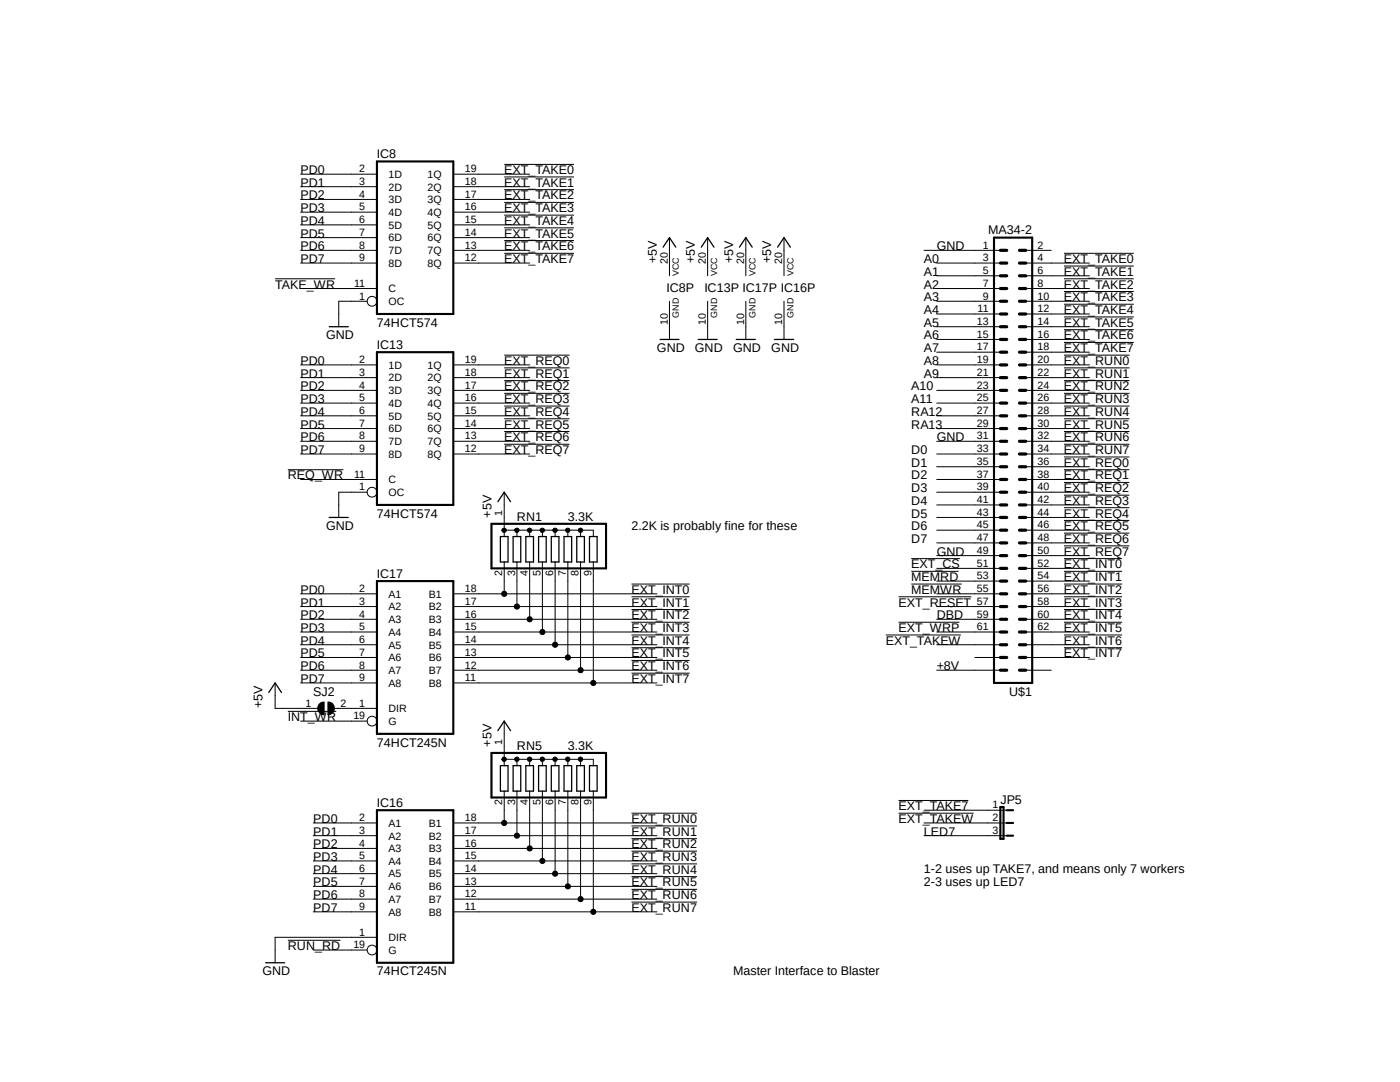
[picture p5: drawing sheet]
<svg xmlns="http://www.w3.org/2000/svg" width="279mm" height="216mm" viewBox="0 0 279 216" stroke-linecap="round" stroke-linejoin="round" font-family="sans-serif">
<path d="M49.8 29l188.2 166.3M238 29l-188.2 166.3" fill="none" stroke="#fff" stroke-width=".2"/>
<g fill="none" stroke="#000" stroke-width=".2">
<path d="M60 34.8h15.2M60 37.3h15.2M60 39.8h15.2M90.5 34.8h15.2M90.5 37.3h15.2M90.5 39.8h15.2M100.6 32.8h14M100.6 35.3h14M100.6 37.8h14M54.9 55.6h12M60 50h15.2M60 52.5h15.2"/>
<path d="M60 57.6h15.2M60 42.3h15.2M60 44.9h15.2M60 47.4h15.2M90.5 50h15.2M90.5 52.5h15.2M90.5 42.3h15.2M90.5 44.9h15.2M90.5 47.4h15.2M100.6 50.5h14M100.6 40.4h14M100.6 42.9h14"/>
<path d="M100.6 45.5h14M100.6 48h14M133.6 47.4v7.6M141.2 47.4v7.6M148.8 47.4v7.6M156.5 47.4v7.6M184.4 50h15.2M186.9 52.5h12.7M186.9 55h12.7M186.9 57.6h12.7M204.7 50h5.1M204.7 52.5h12.7"/>
<path d="M204.7 55h12.7M204.7 57.6h12.7M212.3 50.5h14M212.3 53.1h14M212.3 55.6h14M212.3 58.2h14M60 72.8h15.2M60 75.4h15.2M60 77.9h15.2M73.2 60.1h-5.6v5.1M90.5 72.8h15.2M90.5 75.4h15.2"/>
<path d="M90.5 77.9h15.2M100.6 70.9h13.1M100.6 73.4h13.1M100.6 75.9h13.1M100.6 78.5h13.1M133.6 60.1v7.6M141.2 60.1v7.6M148.8 60.1v7.6M156.5 60.1v7.6M186.9 60.1h12.7M186.9 62.7h12.7M186.9 65.2h12.7"/>
<path d="M186.9 67.7h12.7M186.9 70.3h12.7M186.9 72.8h12.7M186.9 75.4h12.7M186.9 77.9h12.7M204.7 60.1h12.7M204.7 62.7h12.7M204.7 65.2h12.7M204.7 67.7h12.7M204.7 70.3h12.7M204.7 72.8h12.7M204.7 75.4h12.7"/>
<path d="M204.7 77.9h12.7M212.3 60.7h14M212.3 63.2h14M212.3 65.8h14M212.3 68.3h14M212.3 70.9h13.1M212.3 73.4h13.1M212.3 75.9h13.1M212.3 78.5h13.1M57.4 93.7h11.1M60 80.4h15.2M60 83h15.2"/>
<path d="M60 85.5h15.2M60 88.1h15.2M60 90.6h15.2M60 95.7h15.2M73.2 98.2h-5.6v5.1M90.5 80.4h15.2M90.5 83h15.2M90.5 85.5h15.2M90.5 88.1h15.2M90.5 90.6h15.2M100.6 81h13.1M100.6 83.6h13.1"/>
<path d="M100.6 86.1h13.1M100.6 88.6h13.1M100.6 98.2v8.9M186.9 80.4h12.7M186.9 83h12.7M186.9 85.5h12.7M186.9 88.1h12.7M186.9 90.6h12.7M186.9 93.1h12.7M186.9 95.7h12.7M186.9 98.2h12.7M204.7 80.4h12.7"/>
<path d="M204.7 83h12.7M204.7 85.5h12.7M204.7 88.1h12.7M204.7 90.6h12.7M204.7 93.1h12.7M204.7 95.7h12.7M204.7 98.2h12.7M212.3 81h13.1M212.3 83.6h13.1M212.3 86.1h13.1M212.3 88.6h13.1M212.3 91.2h13.1"/>
<path d="M212.3 93.7h13.1M212.3 96.3h13.1M212.3 98.8h13.1M60 118.5h15.2M90.5 118.5h40.6M100.3 105.5l.3-.1 .3 .1 .2 .3-.2 .3-.3 .2-.3-.2-.1-.3h.5h-.5zM100.6 105.8h17.8v1.3M100.6 112.1v6.4M102.8 105.5l.4-.1 .3 .1 .1 .3-.1 .3-.3 .2-.4-.2-.1-.3h.5h-.5zM103.2 105.8v1.3M103.2 112.1v8.9M105.4 105.5l.3-.1 .3 .1 .2 .3-.2 .3-.3 .2-.3-.2-.2-.3h.5h-.5z"/>
<path d="M105.7 105.8v1.3M105.7 112.1v11.5M107.9 105.5l.3-.1 .3 .1 .2 .3-.2 .3-.3 .2-.3-.2-.1-.3h.5h-.5zM108.2 105.8v1.3M108.2 112.1v14M110.4 105.5l.4-.1 .3 .1 .2 .3-.2 .3-.3 .2-.4-.2-.1-.3h.5h-.5zM110.8 105.8v1.3M110.8 112.1v16.6M113 105.5l.3-.1 .3 .1 .1 .3-.1 .3-.3 .2-.3-.2-.1-.3h.5h-.5zM113.3 105.8v1.3M113.3 112.1v19.1M115.5 105.5l.4-.1 .3 .1 .1 .3-.1 .3-.3 .2-.4-.2-.1-.3h.5h-.5z"/>
<path d="M115.9 105.8v1.3M115.9 112.1v21.6M118.4 112.1v24.2M126 116.5h11.6M126 119.1h11.6M179.3 119.1h14.5M181.9 111.5h9.7M181.9 116.5h10M181.9 114h9.4M186.9 100.8h12.7M186.9 103.3h12.7M186.9 105.8h12.7"/>
<path d="M186.9 108.3h12.7M186.9 110.9h12.7M186.9 113.4h12.7M186.9 116h12.7M186.9 118.5h12.7M204.7 100.8h12.7M204.7 103.3h12.7M204.7 105.8h12.7M204.7 108.3h12.7M204.7 110.9h12.7M204.7 113.4h12.7M204.7 116h12.7"/>
<path d="M204.7 118.5h12.7M212.3 101.3h13.1M212.3 103.8h13.1M212.3 106.4h13.1M212.3 108.9h13.1M212.3 111.5h11.6M212.3 116.5h11.6M212.3 114h11.6M212.3 119.1h11.6M54.9 136.3v5.1h8.5M60 121h15.2M60 123.6h15.2"/>
<path d="M60 126.1h15.2M60 128.7h15.2M60 131.2h15.2M60 133.7h15.2M60 136.3h15.2M90.5 121h40.6M90.5 123.6h40.6M90.5 126.1h40.6M90.5 128.7h40.6M90.5 131.2h40.6M90.5 133.7h40.6M90.5 136.3h40.6"/>
<path d="M126 121.6h11.6M126 124.2h11.6M126 126.7h11.6M126 129.2h11.6M126 131.8h11.6M126 134.3h11.6M176.8 126.7h15M179.3 124.2h12.2M186.9 121h12.7M186.9 123.6h12.7M186.9 126.1h12.7M186.9 128.7h12.7"/>
<path d="M186.9 133.7h12.7M194.6 131.2h5M204.7 121h12.7M204.7 123.6h12.7M204.7 126.1h12.7M204.7 128.7h12.7M204.7 131.2h12.7M204.7 133.7h5.1M212.3 121.6h11.6M212.3 124.2h11.6M212.3 126.7h11.6M212.3 129.2h11.6"/>
<path d="M57.4 141.9h9.7M60 143.9h13.2M63.8 140.4l.9-.3v2.5a1.27 1.27 0 0 1-1.2-.8 1.27 1.27 0 0 1 .3-1.4zM65.4 140.1a1.27 1.27 0 0 1 1.3 1.3 1.27 1.27 0 0 1-1.3 1.2zM66.7 141.4h8.5M100.3 151.2l.3-.2 .3 .2 .2 .3-.2 .3-.3 .2-.3-.2-.1-.3h.5h-.5zM100.6 143.9v8.9M100.6 157.9v6.3M100.6 151.5h17.8v1.3M102.8 151.2l.4-.2 .3 .2 .1 .3-.1 .3-.3 .2-.4-.2-.1-.3h.5h-.5zM103.2 151.5v1.3M103.2 157.9v8.9"/>
<path d="M105.4 151.2l.3-.2 .3 .2 .2 .3-.2 .3-.3 .2-.3-.2-.2-.3h.5h-.5zM105.7 151.5v1.3M105.7 157.9v11.4M107.9 151.2l.3-.2 .3 .2 .2 .3-.2 .3-.3 .2-.3-.2-.1-.3h.5h-.5zM108.2 151.5v1.3M108.2 157.9v13.9M110.4 151.2l.4-.2 .3 .2 .2 .3-.2 .3-.3 .2-.4-.2-.1-.3h.5h-.5zM110.8 151.5v1.3M110.8 157.9v16.4M113 151.2l.3-.2 .3 .2 .1 .3-.1 .3-.3 .2-.3-.2-.1-.3h.5h-.5zM113.3 151.5v1.3M113.3 157.9v19"/>
<path d="M115.5 151.2l.4-.2 .3 .2 .1 .3-.1 .3-.3 .2-.4-.2-.1-.3h.5h-.5zM115.9 151.5v1.3M115.9 157.9v21.5M118.4 157.9v24M179.3 159.7h14M62.5 164.2h12.7M62.5 166.8h12.7M62.5 169.3h12.7M62.5 171.8h12.7M62.5 174.3h12.7M62.5 176.9h12.7M62.5 179.4h12.7"/>
<path d="M90.5 164.2h40.6M90.5 166.8h40.6M90.5 169.3h40.6M90.5 171.8h40.6M90.5 174.3h40.6M90.5 176.9h40.6M90.5 179.4h40.6M126 162.3h13.1M126 164.8h13.1M126 167.3h13.1M126 169.8h13.1M126 172.4h13.1"/>
<path d="M126 174.9h13.1M126 177.5h13.1M179.3 162.3h15M184.4 164.2h16.5M184.4 166.8h16.5M184.4 161.7h16.5M57.4 187.6h10.5M62.5 181.9h12.7M62.5 189.6h10.7M75.2 187h-20.3v5.1M90.5 181.9h40.6M126 180h13.1"/>
<circle cx="74.2" cy="60.1" r=".98"/>
<circle cx="74.2" cy="98.2" r=".98"/>
<circle cx="100.6" cy="118.5" r=".51"/>
<circle cx="103.2" cy="121" r=".51"/>
<circle cx="105.7" cy="123.6" r=".51"/>
<circle cx="108.2" cy="126.1" r=".51"/>
<circle cx="110.8" cy="128.7" r=".51"/>
<circle cx="113.3" cy="131.2" r=".51"/>
<circle cx="115.9" cy="133.7" r=".51"/>
<circle cx="118.4" cy="136.3" r=".51"/>
<circle cx="74.2" cy="143.9" r=".98"/>
<circle cx="100.6" cy="164.2" r=".51"/>
<circle cx="103.2" cy="166.8" r=".51"/>
<circle cx="105.7" cy="169.3" r=".51"/>
<circle cx="108.2" cy="171.8" r=".51"/>
<circle cx="110.8" cy="174.3" r=".51"/>
<circle cx="113.3" cy="176.9" r=".51"/>
<circle cx="115.9" cy="179.4" r=".51"/>
<circle cx="74.2" cy="189.6" r=".98"/>
<circle cx="118.4" cy="181.9" r=".51"/>
</g>
<path d="M75.2 32.2h15.3v30.5h-15.3zM198.4 47.4h7.6v88.9h-7.6zM75.2 70.3h15.3v30.5h-15.3zM75.2 116h15.3v30.4h-15.3zM98.1 104.5h22.8v8.9h-22.8zM98.1 150.2h22.8v8.9h-22.8zM75.2 161.7h15.3v30.4h-15.3zM199.6 161h.7v6.4h-.7zM200.9 161.7h1.3M200.9 166.8h1.3M200.9 164.2h1.3" fill="none" stroke="#000" stroke-width=".42"/>
<g fill="none" stroke="#000" stroke-width=".63">
<path d="M199.6 55h1.3M199.6 52.5h1.3M199.6 50h1.3M199.6 57.6h1.3M203.5 55h1.2M203.5 52.5h1.2M203.5 50h1.2M203.5 57.6h1.2M199.6 60.1h1.3M199.6 67.7h1.3M199.6 65.2h1.3M199.6 62.7h1.3"/>
<path d="M199.6 72.8h1.3M199.6 70.3h1.3M199.6 77.9h1.3M199.6 75.4h1.3M203.5 60.1h1.2M203.5 67.7h1.2M203.5 65.2h1.2M203.5 62.7h1.2M203.5 72.8h1.2M203.5 70.3h1.2M203.5 77.9h1.2M203.5 75.4h1.2"/>
<path d="M199.6 80.4h1.3M199.6 85.5h1.3M199.6 83h1.3M199.6 90.6h1.3M199.6 88.1h1.3M199.6 93.1h1.3M199.6 95.7h1.3M199.6 98.2h1.3M203.5 80.4h1.2M203.5 85.5h1.2M203.5 83h1.2M203.5 90.6h1.2"/>
<path d="M203.5 88.1h1.2M203.5 93.1h1.2M203.5 95.7h1.2M203.5 98.2h1.2M199.6 100.8h1.3M199.6 108.3h1.3M199.6 105.8h1.3M199.6 103.3h1.3M199.6 113.4h1.3M199.6 110.9h1.3M199.6 118.5h1.3M199.6 116h1.3"/>
<path d="M203.5 100.8h1.2M203.5 108.3h1.2M203.5 105.8h1.2M203.5 103.3h1.2M203.5 113.4h1.2M203.5 110.9h1.2M203.5 118.5h1.2M203.5 116h1.2M199.6 121h1.3M199.6 123.6h1.3M199.6 126.1h1.3M199.6 128.7h1.3"/>
<path d="M199.6 131.2h1.3M199.6 133.7h1.3M203.5 121h1.2M203.5 123.6h1.2M203.5 126.1h1.2M203.5 128.7h1.2M203.5 131.2h1.2M203.5 133.7h1.2"/>
</g>
<g fill="none" stroke="#000" stroke-width=".25">
<path d="M132.3 49.3l1.3-1.9 1.3 1.9M140 49.3l1.2-1.9 1.3 1.9M147.6 49.3l1.2-1.9 1.3 1.9M155.2 49.3l1.3-1.9 1.2 1.9M65.7 65.2h3.8M131.7 67.7h3.8M139.3 67.7h3.8M146.9 67.7h3.8M154.6 67.7h3.8M65.7 103.3h3.8M99.4 100.1l1.2-1.9 1.3 1.9M99.9 107.1h1.5v5h-1.5z"/>
<path d="M102.4 107.1h1.5v5h-1.5zM104.9 107.1h1.6v5h-1.6zM107.5 107.1h1.5v5h-1.5zM110 107.1h1.5v5h-1.5zM112.6 107.1h1.5v5h-1.5zM115.1 107.1h1.5v5h-1.5zM117.6 107.1h1.6v5h-1.6zM53.6 138.2l1.3-1.9 1.3 1.9M99.4 145.8l1.2-1.9 1.3 1.9M99.9 152.8h1.5v5.1h-1.5zM102.4 152.8h1.5v5.1h-1.5zM104.9 152.8h1.6v5.1h-1.6z"/>
<path d="M107.5 152.8h1.5v5.1h-1.5zM110 152.8h1.5v5.1h-1.5zM112.6 152.8h1.5v5.1h-1.5zM115.1 152.8h1.5v5.1h-1.5zM117.6 152.8h1.6v5.1h-1.6zM53 192.1h3.8"/>
</g>
<g fill="#000">
<path d="M100.3 105.5l.3-.1 .3 .1 .2 .3-.2 .3-.3 .2-.3-.2-.1-.3h.5h-.5z" fill-rule="evenodd"/>
<path d="M102.8 105.5l.4-.1 .3 .1 .1 .3-.1 .3-.3 .2-.4-.2-.1-.3h.5h-.5z" fill-rule="evenodd"/>
<path d="M105.4 105.5l.3-.1 .3 .1 .2 .3-.2 .3-.3 .2-.3-.2-.2-.3h.5h-.5z" fill-rule="evenodd"/>
<path d="M107.9 105.5l.3-.1 .3 .1 .2 .3-.2 .3-.3 .2-.3-.2-.1-.3h.5h-.5z" fill-rule="evenodd"/>
<path d="M110.4 105.5l.4-.1 .3 .1 .2 .3-.2 .3-.3 .2-.4-.2-.1-.3h.5h-.5z" fill-rule="evenodd"/>
<path d="M113 105.5l.3-.1 .3 .1 .1 .3-.1 .3-.3 .2-.3-.2-.1-.3h.5h-.5z" fill-rule="evenodd"/>
<path d="M115.5 105.5l.4-.1 .3 .1 .1 .3-.1 .3-.3 .2-.4-.2-.1-.3h.5h-.5z" fill-rule="evenodd"/>
<path d="M63.8 140.4l.9-.3v2.5a1.27 1.27 0 0 1-1.2-.8 1.27 1.27 0 0 1 .3-1.4z" fill-rule="evenodd"/>
<path d="M65.4 140.1a1.27 1.27 0 0 1 1.3 1.3 1.27 1.27 0 0 1-1.3 1.2z" fill-rule="evenodd"/>
<path d="M100.3 151.2l.3-.2 .3 .2 .2 .3-.2 .3-.3 .2-.3-.2-.1-.3h.5h-.5z" fill-rule="evenodd"/>
<path d="M102.8 151.2l.4-.2 .3 .2 .1 .3-.1 .3-.3 .2-.4-.2-.1-.3h.5h-.5z" fill-rule="evenodd"/>
<path d="M105.4 151.2l.3-.2 .3 .2 .2 .3-.2 .3-.3 .2-.3-.2-.2-.3h.5h-.5z" fill-rule="evenodd"/>
<path d="M107.9 151.2l.3-.2 .3 .2 .2 .3-.2 .3-.3 .2-.3-.2-.1-.3h.5h-.5z" fill-rule="evenodd"/>
<path d="M110.4 151.2l.4-.2 .3 .2 .2 .3-.2 .3-.3 .2-.4-.2-.1-.3h.5h-.5z" fill-rule="evenodd"/>
<path d="M113 151.2l.3-.2 .3 .2 .1 .3-.1 .3-.3 .2-.3-.2-.1-.3h.5h-.5z" fill-rule="evenodd"/>
<path d="M115.5 151.2l.4-.2 .3 .2 .1 .3-.1 .3-.3 .2-.4-.2-.1-.3h.5h-.5z" fill-rule="evenodd"/>
<circle cx="100.6" cy="118.5" r=".51"/>
<circle cx="103.2" cy="121" r=".51"/>
<circle cx="105.7" cy="123.6" r=".51"/>
<circle cx="108.2" cy="126.1" r=".51"/>
<circle cx="110.8" cy="128.7" r=".51"/>
<circle cx="113.3" cy="131.2" r=".51"/>
<circle cx="115.9" cy="133.7" r=".51"/>
<circle cx="118.4" cy="136.3" r=".51"/>
<circle cx="100.6" cy="164.2" r=".51"/>
<circle cx="103.2" cy="166.8" r=".51"/>
<circle cx="105.7" cy="169.3" r=".51"/>
<circle cx="108.2" cy="171.8" r=".51"/>
<circle cx="110.8" cy="174.3" r=".51"/>
<circle cx="113.3" cy="176.9" r=".51"/>
<circle cx="115.9" cy="179.4" r=".51"/>
<circle cx="118.4" cy="181.9" r=".51"/>
</g>
<g font-size="2.5">
<text x="60" y="34.8">PD0</text>
<text x="75.2" y="31.6">IC8</text>
<text x="100.6" y="34.8">EXT_TAKE0</text>
<text x="60" y="37.3">PD1</text>
<text x="60" y="39.8">PD2</text>
<text x="100.6" y="37.3">EXT_TAKE1</text>
<text x="100.6" y="39.8">EXT_TAKE2</text>
<text x="60" y="42.3">PD3</text>
<text x="60" y="44.9">PD4</text>
<text x="60" y="47.4">PD5</text>
<text x="100.6" y="42.3">EXT_TAKE3</text>
<text x="100.6" y="44.9">EXT_TAKE4</text>
<text x="100.6" y="47.4">EXT_TAKE5</text>
<text x="197.2" y="46.7">MA34-2</text>
<text x="60" y="50">PD6</text>
<text x="60" y="52.5">PD7</text>
<text x="100.6" y="50">EXT_TAKE6</text>
<text x="100.6" y="52.5">EXT_TAKE7</text>
<text x="131.1" y="52.5" transform="rotate(-90 131.1 52.5)">+5V</text>
<text x="138.7" y="52.5" transform="rotate(-90 138.7 52.5)">+5V</text>
<text x="146.3" y="52.5" transform="rotate(-90 146.3 52.5)">+5V</text>
<text x="153.9" y="52.5" transform="rotate(-90 153.9 52.5)">+5V</text>
<text x="184.4" y="52.5">A0</text>
<text x="186.9" y="50">GND</text>
<text x="212.3" y="52.5">EXT_TAKE0</text>
<text x="54.9" y="57.6">TAKE_WR</text>
<text x="133" y="58.2">IC8P</text>
<text x="140.6" y="58.2">IC13P IC17P IC16P</text>
<text x="184.4" y="55">A1</text>
<text x="184.4" y="57.6">A2</text>
<text x="212.3" y="55">EXT_TAKE1</text>
<text x="212.3" y="57.6">EXT_TAKE2</text>
<text x="75.2" y="65.2">74HCT574</text>
<text x="184.4" y="60.1">A3</text>
<text x="184.4" y="62.7">A4</text>
<text x="184.4" y="65.2">A5</text>
<text x="212.3" y="60.1">EXT_TAKE3</text>
<text x="212.3" y="62.7">EXT_TAKE4</text>
<text x="212.3" y="65.2">EXT_TAKE5</text>
<text x="65.1" y="67.7">GND</text>
<text x="75.2" y="69.6">IC13</text>
<text x="131.1" y="70.3">GND</text>
<text x="138.7" y="70.3">GND</text>
<text x="146.3" y="70.3">GND</text>
<text x="153.9" y="70.3">GND</text>
<text x="184.4" y="67.7">A6</text>
<text x="184.4" y="70.3">A7</text>
<text x="212.3" y="67.7">EXT_TAKE6</text>
<text x="212.3" y="70.3">EXT_TAKE7</text>
<text x="60" y="72.8">PD0</text>
<text x="60" y="75.4">PD1</text>
<text x="60" y="77.9">PD2</text>
<text x="100.6" y="72.8">EXT_REQ0</text>
<text x="100.6" y="75.4">EXT_REQ1</text>
<text x="100.6" y="77.9">EXT_REQ2</text>
<text x="181.9" y="77.9">A10</text>
<text x="184.4" y="72.8">A8</text>
<text x="184.4" y="75.4">A9</text>
<text x="212.3" y="72.8">EXT_RUN0</text>
<text x="212.3" y="75.4">EXT_RUN1</text>
<text x="212.3" y="77.9">EXT_RUN2</text>
<text x="60" y="80.4">PD3</text>
<text x="60" y="83">PD4</text>
<text x="100.6" y="80.4">EXT_REQ3</text>
<text x="100.6" y="83">EXT_REQ4</text>
<text x="181.9" y="80.4">A11</text>
<text x="181.9" y="83">RA12</text>
<text x="212.3" y="80.4">EXT_RUN3</text>
<text x="212.3" y="83">EXT_RUN4</text>
<text x="60" y="85.5">PD5</text>
<text x="60" y="88.1">PD6</text>
<text x="100.6" y="85.5">EXT_REQ5</text>
<text x="100.6" y="88.1">EXT_REQ6</text>
<text x="181.9" y="85.5">RA13</text>
<text x="186.9" y="88.1">GND</text>
<text x="212.3" y="85.5">EXT_RUN5</text>
<text x="212.3" y="88.1">EXT_RUN6</text>
<text x="57.4" y="95.7">REQ_WR</text>
<text x="60" y="90.6">PD7</text>
<text x="100.6" y="90.6">EXT_REQ7</text>
<text x="181.9" y="90.6">D0</text>
<text x="181.9" y="93.1">D1</text>
<text x="181.9" y="95.7">D2</text>
<text x="212.3" y="90.6">EXT_RUN7</text>
<text x="212.3" y="93.1">EXT_REQ0</text>
<text x="212.3" y="95.7">EXT_REQ1</text>
<text x="181.9" y="98.2">D3</text>
<text x="181.9" y="100.8">D4</text>
<text x="212.3" y="98.2">EXT_REQ2</text>
<text x="212.3" y="100.8">EXT_REQ3</text>
<text x="65.1" y="105.8">GND</text>
<text x="75.2" y="103.3">74HCT574</text>
<text x="98.1" y="103.3" transform="rotate(-90 98.1 103.3)">+5V</text>
<text x="103.2" y="103.9">RN1</text>
<text x="113.3" y="103.9">3.3K</text>
<text x="126" y="105.8">2.2K is probably fine for these</text>
<text x="181.9" y="103.3">D5</text>
<text x="181.9" y="105.8">D6</text>
<text x="212.3" y="103.3">EXT_REQ4</text>
<text x="212.3" y="105.8">EXT_REQ5</text>
<text x="181.9" y="108.3">D7</text>
<text x="181.9" y="113.4">EXT_CS</text>
<text x="186.9" y="110.9">GND</text>
<text x="212.3" y="108.3">EXT_REQ6</text>
<text x="212.3" y="110.9">EXT_REQ7</text>
<text x="212.3" y="113.4">EXT_INT0</text>
<text x="60" y="118.5">PD0</text>
<text x="75.2" y="115.3">IC17</text>
<text x="126" y="118.5">EXT_INT0</text>
<text x="181.9" y="118.5">MEMWR</text>
<text x="181.9" y="116">MEMRD</text>
<text x="212.3" y="116">EXT_INT1</text>
<text x="212.3" y="118.5">EXT_INT2</text>
<text x="60" y="121">PD1</text>
<text x="60" y="123.6">PD2</text>
<text x="126" y="121">EXT_INT1</text>
<text x="126" y="123.6">EXT_INT2</text>
<text x="179.3" y="121">EXT_RESET</text>
<text x="186.9" y="123.6">DBD</text>
<text x="212.3" y="121">EXT_INT3</text>
<text x="212.3" y="123.6">EXT_INT4</text>
<text x="60" y="126.1">PD3</text>
<text x="60" y="128.7">PD4</text>
<text x="60" y="131.2">PD5</text>
<text x="126" y="126.1">EXT_INT3</text>
<text x="126" y="128.7">EXT_INT4</text>
<text x="126" y="131.2">EXT_INT5</text>
<text x="176.8" y="128.7">EXT_TAKEW</text>
<text x="179.3" y="126.1">EXT_WRP</text>
<text x="212.3" y="126.1">EXT_INT5</text>
<text x="212.3" y="128.7">EXT_INT6</text>
<text x="212.3" y="131.2">EXT_INT7</text>
<text x="60" y="133.7">PD6</text>
<text x="60" y="136.3">PD7</text>
<text x="126" y="133.7">EXT_INT6</text>
<text x="126" y="136.3">EXT_INT7</text>
<text x="186.9" y="133.7">+8V</text>
<text x="52.4" y="141.4" transform="rotate(-90 52.4 141.4)">+5V</text>
<text x="57.4" y="143.9">INT_WR</text>
<text x="62.5" y="138.8">SJ2</text>
<text x="201.4" y="138.8">U$1</text>
<text x="75.2" y="149">74HCT245N</text>
<text x="98.1" y="149" transform="rotate(-90 98.1 149)">+5V</text>
<text x="103.2" y="149.6">RN5</text>
<text x="113.3" y="149.6">3.3K</text>
<text x="75.2" y="161">IC16</text>
<text x="179.3" y="161.7">EXT_TAKE7</text>
<text x="199.6" y="160.4">JP5</text>
<text x="62.5" y="164.2">PD0</text>
<text x="62.5" y="166.8">PD1</text>
<text x="126" y="164.2">EXT_RUN0</text>
<text x="126" y="166.8">EXT_RUN1</text>
<text x="179.3" y="164.2">EXT_TAKEW</text>
<text x="184.4" y="166.8">LED7</text>
<text x="62.5" y="169.3">PD2</text>
<text x="62.5" y="171.8">PD3</text>
<text x="126" y="169.3">EXT_RUN2</text>
<text x="126" y="171.8">EXT_RUN3</text>
<text x="62.5" y="174.3">PD4</text>
<text x="62.5" y="176.9">PD5</text>
<text x="62.5" y="179.4">PD6</text>
<text x="126" y="174.3">EXT_RUN4</text>
<text x="126" y="176.9">EXT_RUN5</text>
<text x="126" y="179.4">EXT_RUN6</text>
<text x="184.4" y="174.2">1-2 uses up TAKE7, and means only 7 workers</text>
<text x="184.4" y="176.9">2-3 uses up LED7</text>
<text x="62.5" y="181.9">PD7</text>
<text x="126" y="181.9">EXT_RUN7</text>
<text x="57.4" y="189.6">RUN_RD</text>
<text x="52.4" y="194.6">GND</text>
<text x="75.2" y="194.6">74HCT245N</text>
<text x="146.3" y="194.6">Master Interface to Blaster</text>
</g>
<g font-size="2.1">
<text x="71.7" y="34.4">2</text>
<text x="77.6" y="35.5">1D</text>
<text x="85.3" y="35.5">1Q</text>
<text x="92.8" y="34.4">19</text>
<text x="71.7" y="36.9">3</text>
<text x="71.7" y="39.5">4</text>
<text x="71.7" y="42">5</text>
<text x="77.6" y="38">2D</text>
<text x="77.6" y="40.6">3D</text>
<text x="85.3" y="40.6">3Q</text>
<text x="85.3" y="38.1">2Q</text>
<text x="92.8" y="42">16</text>
<text x="92.8" y="39.5">17</text>
<text x="92.8" y="36.9">18</text>
<text x="71.7" y="44.5">6</text>
<text x="71.7" y="47.1">7</text>
<text x="77.6" y="43.1">4D</text>
<text x="77.6" y="45.6">5D</text>
<text x="85.3" y="45.6">5Q</text>
<text x="85.3" y="43.1">4Q</text>
<text x="92.8" y="47.1">14</text>
<text x="92.8" y="44.5">15</text>
<text x="71.7" y="49.6">8</text>
<text x="71.7" y="52.2">9</text>
<text x="77.6" y="48.2">6D</text>
<text x="77.6" y="50.7">7D</text>
<text x="77.6" y="53.3">8D</text>
<text x="85.3" y="53.3">8Q</text>
<text x="85.3" y="50.7">7Q</text>
<text x="85.3" y="48.2">6Q</text>
<text x="92.8" y="52.2">12</text>
<text x="92.8" y="49.6">13</text>
<text x="133.3" y="52.7" transform="rotate(-90 133.3 52.7)">20</text>
<text x="140.9" y="52.7" transform="rotate(-90 140.9 52.7)">20</text>
<text x="148.5" y="52.7" transform="rotate(-90 148.5 52.7)">20</text>
<text x="156.1" y="52.7" transform="rotate(-90 156.1 52.7)">20</text>
<text x="196.1" y="49.6">1</text>
<text x="196.1" y="52.2">3</text>
<text x="207.1" y="49.6">2</text>
<text x="207.1" y="52.2">4</text>
<text x="70.7" y="57.2">11</text>
<text x="71.7" y="59.8">1</text>
<text x="77.6" y="58.3">C</text>
<text x="196.1" y="54.7">5</text>
<text x="196.1" y="57.2">7</text>
<text x="196.1" y="59.8">9</text>
<text x="207.1" y="54.7">6</text>
<text x="207.1" y="57.2">8</text>
<text x="207.1" y="59.8">10</text>
<text x="77.6" y="60.9">OC</text>
<text x="133.3" y="64.8" transform="rotate(-90 133.3 64.8)">10</text>
<text x="140.9" y="64.8" transform="rotate(-90 140.9 64.8)">10</text>
<text x="148.5" y="64.8" transform="rotate(-90 148.5 64.8)">10</text>
<text x="156.1" y="64.8" transform="rotate(-90 156.1 64.8)">10</text>
<text x="194.9" y="64.9">13</text>
<text x="195.1" y="62.3">11</text>
<text x="207.1" y="62.3">12</text>
<text x="207.1" y="64.9">14</text>
<text x="194.9" y="67.4">15</text>
<text x="194.9" y="69.9">17</text>
<text x="207.1" y="67.4">16</text>
<text x="207.1" y="69.9">18</text>
<text x="71.7" y="72.5">2</text>
<text x="71.7" y="75">3</text>
<text x="71.7" y="77.6">4</text>
<text x="77.6" y="73.6">1D</text>
<text x="77.6" y="76.1">2D</text>
<text x="85.3" y="76.1">2Q</text>
<text x="85.3" y="73.6">1Q</text>
<text x="92.8" y="77.6">17</text>
<text x="92.8" y="75">18</text>
<text x="92.8" y="72.5">19</text>
<text x="194.9" y="72.5">19</text>
<text x="194.9" y="75">21</text>
<text x="194.9" y="77.6">23</text>
<text x="207.1" y="72.5">20</text>
<text x="207.1" y="75">22</text>
<text x="207.1" y="77.6">24</text>
<text x="71.7" y="80.1">5</text>
<text x="71.7" y="82.6">6</text>
<text x="77.6" y="78.7">3D</text>
<text x="77.6" y="81.2">4D</text>
<text x="77.6" y="83.7">5D</text>
<text x="85.3" y="83.7">5Q</text>
<text x="85.3" y="81.2">4Q</text>
<text x="85.3" y="78.7">3Q</text>
<text x="92.8" y="82.6">15</text>
<text x="92.8" y="80.1">16</text>
<text x="194.9" y="80.1">25</text>
<text x="194.9" y="82.6">27</text>
<text x="207.1" y="80.1">26</text>
<text x="207.1" y="82.6">28</text>
<text x="71.7" y="85.1">7</text>
<text x="71.7" y="87.7">8</text>
<text x="77.6" y="86.3">6D</text>
<text x="77.6" y="88.8">7D</text>
<text x="85.3" y="88.8">7Q</text>
<text x="85.3" y="86.3">6Q</text>
<text x="92.8" y="87.7">13</text>
<text x="92.8" y="85.1">14</text>
<text x="194.9" y="85.1">29</text>
<text x="194.9" y="87.7">31</text>
<text x="207.1" y="85.1">30</text>
<text x="207.1" y="87.7">32</text>
<text x="70.7" y="95.3">11</text>
<text x="71.7" y="90.2">9</text>
<text x="77.6" y="91.4">8D</text>
<text x="85.3" y="91.4">8Q</text>
<text x="92.8" y="90.2">12</text>
<text x="194.9" y="90.2">33</text>
<text x="194.9" y="92.8">35</text>
<text x="194.9" y="95.3">37</text>
<text x="207.1" y="90.2">34</text>
<text x="207.1" y="92.8">36</text>
<text x="207.1" y="95.3">38</text>
<text x="71.7" y="97.8">1</text>
<text x="77.6" y="99">OC</text>
<text x="77.6" y="96.4">C</text>
<text x="194.9" y="97.8">39</text>
<text x="194.9" y="100.4">41</text>
<text x="207.1" y="100.4">42</text>
<text x="207.1" y="97.8">40</text>
<text x="100.2" y="102.9" transform="rotate(-90 100.2 102.9)">1</text>
<text x="194.9" y="102.9">43</text>
<text x="194.9" y="105.5">45</text>
<text x="194.9" y="108">47</text>
<text x="207.1" y="102.9">44</text>
<text x="207.1" y="105.5">46</text>
<text x="207.1" y="108">48</text>
<text x="194.9" y="110.5">49</text>
<text x="194.9" y="113.1">51</text>
<text x="207.1" y="110.5">50</text>
<text x="207.1" y="113.1">52</text>
<text x="71.7" y="118.2">2</text>
<text x="77.6" y="119.3">A1</text>
<text x="85.6" y="119.3">B1</text>
<text x="92.8" y="118.2">18</text>
<text x="100.2" y="115" transform="rotate(-90 100.2 115)">2</text>
<text x="102.8" y="115" transform="rotate(-90 102.8 115)">3</text>
<text x="105.3" y="115" transform="rotate(-90 105.3 115)">4</text>
<text x="107.9" y="115" transform="rotate(-90 107.9 115)">5</text>
<text x="110.4" y="115" transform="rotate(-90 110.4 115)">6</text>
<text x="112.9" y="115" transform="rotate(-90 112.9 115)">7</text>
<text x="115.5" y="115" transform="rotate(-90 115.5 115)">8</text>
<text x="118" y="115" transform="rotate(-90 118 115)">9</text>
<text x="194.9" y="115.6">53</text>
<text x="194.9" y="118.2">55</text>
<text x="207.1" y="115.6">54</text>
<text x="207.1" y="118.2">56</text>
<text x="71.7" y="120.7">3</text>
<text x="71.7" y="123.2">4</text>
<text x="71.7" y="125.8">5</text>
<text x="77.6" y="121.8">A2</text>
<text x="77.6" y="124.3">A3</text>
<text x="85.6" y="124.3">B3</text>
<text x="85.6" y="121.8">B2</text>
<text x="92.8" y="125.8">15</text>
<text x="92.8" y="123.2">16</text>
<text x="92.8" y="120.7">17</text>
<text x="194.9" y="120.7">57</text>
<text x="194.9" y="123.2">59</text>
<text x="194.9" y="125.8">61</text>
<text x="207.1" y="120.7">58</text>
<text x="207.1" y="123.2">60</text>
<text x="207.1" y="125.8">62</text>
<text x="71.7" y="128.3">6</text>
<text x="71.7" y="130.9">7</text>
<text x="77.6" y="126.9">A4</text>
<text x="77.6" y="129.4">A5</text>
<text x="77.6" y="132">A6</text>
<text x="85.6" y="132">B6</text>
<text x="85.6" y="129.4">B5</text>
<text x="85.6" y="126.9">B4</text>
<text x="92.8" y="130.9">13</text>
<text x="92.8" y="128.3">14</text>
<text x="71.7" y="133.4">8</text>
<text x="71.7" y="135.9">9</text>
<text x="77.6" y="134.5">A7</text>
<text x="77.6" y="137">A8</text>
<text x="85.6" y="137">B8</text>
<text x="85.6" y="134.5">B7</text>
<text x="92.8" y="135.9">11</text>
<text x="92.8" y="133.4">12</text>
<text x="61" y="141">1</text>
<text x="68" y="141">2</text>
<text x="70.5" y="143.6">19</text>
<text x="71.7" y="141">1</text>
<text x="77.6" y="142.1">DIR</text>
<text x="77.6" y="144.7">G</text>
<text x="100.2" y="148.6" transform="rotate(-90 100.2 148.6)">1</text>
<text x="100.2" y="160.7" transform="rotate(-90 100.2 160.7)">2</text>
<text x="102.8" y="160.7" transform="rotate(-90 102.8 160.7)">3</text>
<text x="105.3" y="160.7" transform="rotate(-90 105.3 160.7)">4</text>
<text x="107.9" y="160.7" transform="rotate(-90 107.9 160.7)">5</text>
<text x="110.4" y="160.7" transform="rotate(-90 110.4 160.7)">6</text>
<text x="112.9" y="160.7" transform="rotate(-90 112.9 160.7)">7</text>
<text x="115.5" y="160.7" transform="rotate(-90 115.5 160.7)">8</text>
<text x="118" y="160.7" transform="rotate(-90 118 160.7)">9</text>
<text x="198.1" y="161.3">1</text>
<text x="71.7" y="163.8">2</text>
<text x="71.7" y="166.4">3</text>
<text x="77.6" y="165">A1</text>
<text x="77.6" y="167.5">A2</text>
<text x="85.6" y="167.5">B2</text>
<text x="85.6" y="165">B1</text>
<text x="92.8" y="166.4">17</text>
<text x="92.8" y="163.8">18</text>
<text x="198.1" y="163.8">2</text>
<text x="198.1" y="166.4">3</text>
<text x="71.7" y="168.9">4</text>
<text x="71.7" y="171.4">5</text>
<text x="71.7" y="174">6</text>
<text x="77.6" y="170.1">A3</text>
<text x="77.6" y="172.6">A4</text>
<text x="85.6" y="172.6">B4</text>
<text x="85.6" y="170.1">B3</text>
<text x="92.8" y="174">14</text>
<text x="92.8" y="171.4">15</text>
<text x="92.8" y="168.9">16</text>
<text x="71.7" y="176.5">7</text>
<text x="71.7" y="179.1">8</text>
<text x="77.6" y="175.1">A5</text>
<text x="77.6" y="177.6">A6</text>
<text x="85.6" y="177.6">B6</text>
<text x="85.6" y="175.1">B5</text>
<text x="92.8" y="179.1">12</text>
<text x="92.8" y="176.5">13</text>
<text x="71.7" y="181.6">9</text>
<text x="77.6" y="180.2">A7</text>
<text x="77.6" y="182.7">A8</text>
<text x="85.6" y="182.7">B8</text>
<text x="85.6" y="180.2">B7</text>
<text x="92.8" y="181.6">11</text>
<text x="70.5" y="189.2">19</text>
<text x="71.7" y="186.7">1</text>
<text x="77.6" y="190.3">G</text>
<text x="77.6" y="187.8">DIR</text>
</g>
<g font-size="1.8">
<text x="135.5" y="55" transform="rotate(-90 135.5 55)">VCC</text>
<text x="143.1" y="55" transform="rotate(-90 143.1 55)">VCC</text>
<text x="150.7" y="55" transform="rotate(-90 150.7 55)">VCC</text>
<text x="158.4" y="55" transform="rotate(-90 158.4 55)">VCC</text>
<text x="135.5" y="63.4" transform="rotate(-90 135.5 63.4)">GND</text>
<text x="143.1" y="63.4" transform="rotate(-90 143.1 63.4)">GND</text>
<text x="150.7" y="63.4" transform="rotate(-90 150.7 63.4)">GND</text>
<text x="158.4" y="63.4" transform="rotate(-90 158.4 63.4)">GND</text>
</g>
</svg>
